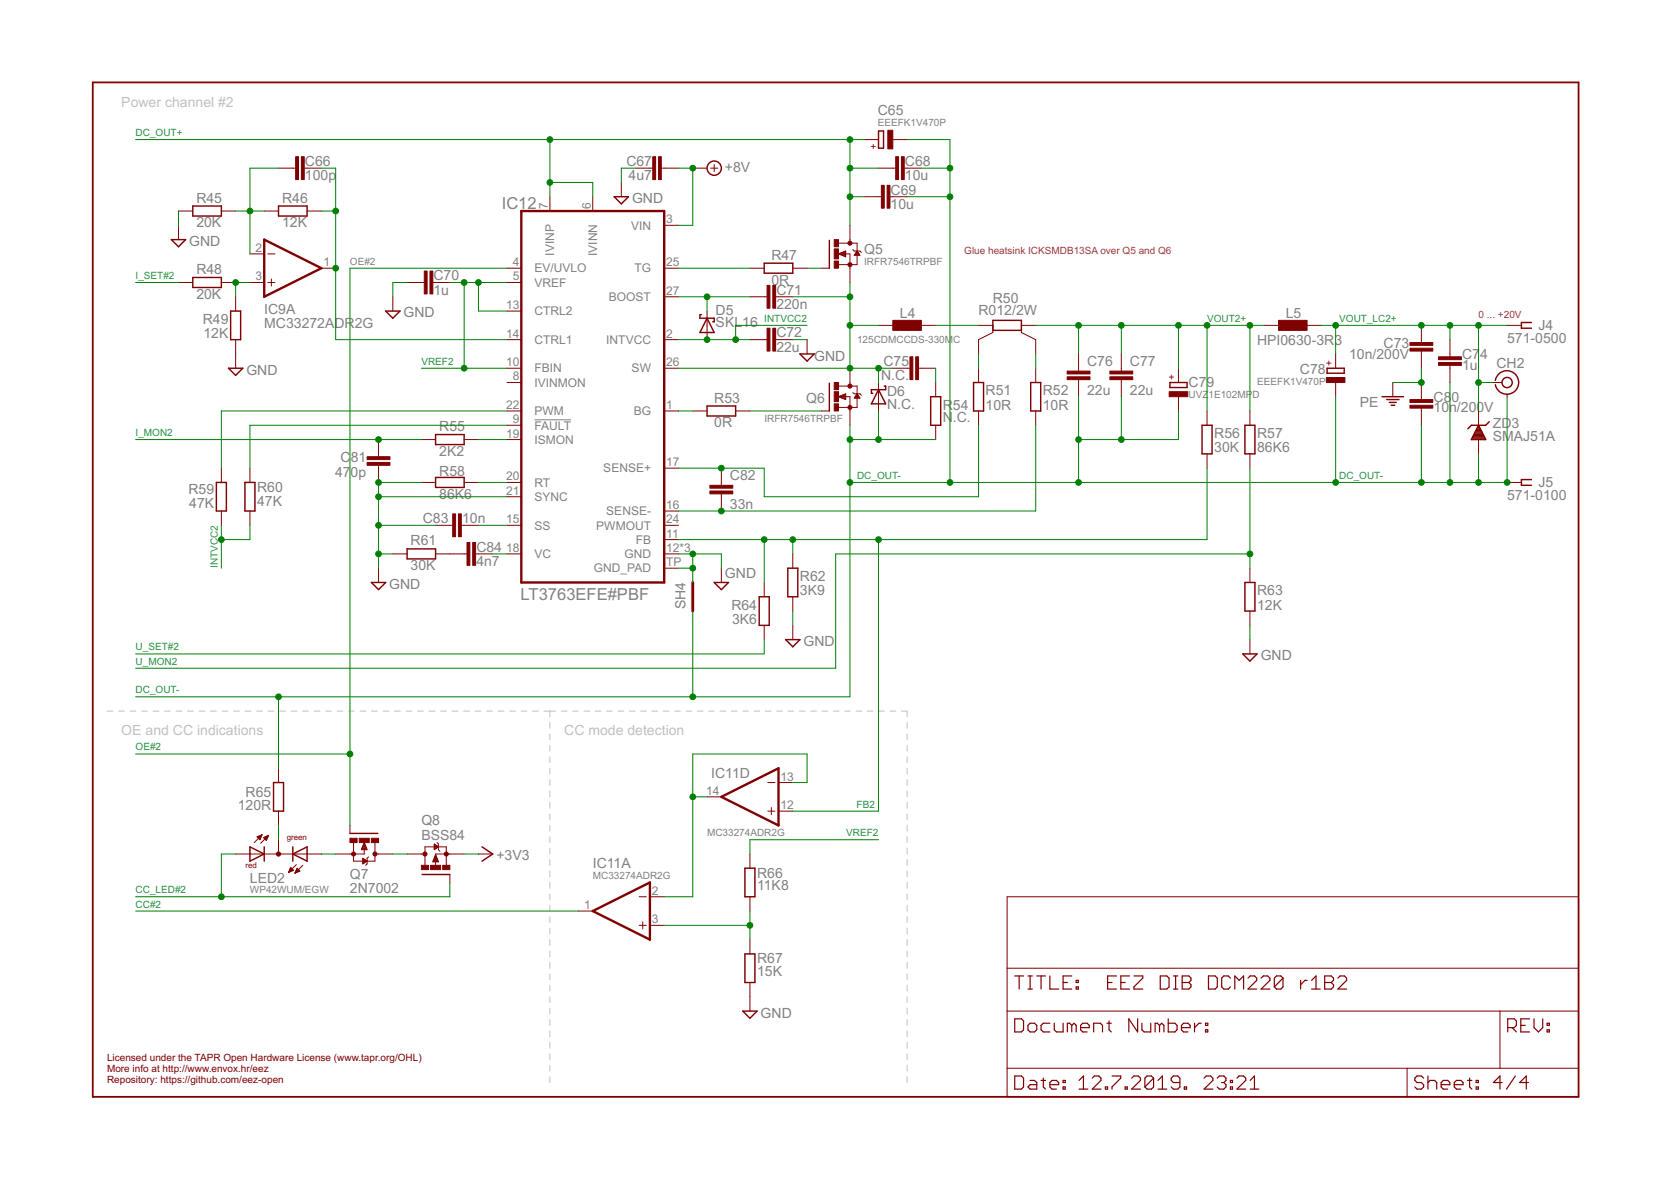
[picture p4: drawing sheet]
<svg xmlns="http://www.w3.org/2000/svg" width="297mm" height="210mm" viewBox="0 0 297 210" stroke-linecap="round" stroke-linejoin="round" font-family="sans-serif">
<g fill="none" stroke="#c0c0c0" stroke-width=".18">
<path d="M19 126.4h1.1M21.1 126.4h1M23.1 126.4h1.1M25.2 126.4h1M27.2 126.4h1.1M29.3 126.4h1M31.3 126.4h1M33.3 126.4h1.1M35.4 126.4h1M37.4 126.4h1.1M39.5 126.4h1M41.5 126.4h1.1"/>
<path d="M43.6 126.4h1M45.6 126.4h1.1M47.6 126.4h1.1M49.7 126.4h1M51.7 126.4h1.1M53.8 126.4h1M55.8 126.4h1.1M57.9 126.4h1M59.9 126.4h1.1M62 126.4h1M64 126.4h1M66 126.4h1.1"/>
<path d="M68.1 126.4h1M70.1 126.4h1.1M72.2 126.4h1M74.2 126.4h1.1M76.3 126.4h1M78.3 126.4h1.1M80.3 126.4h1.1M82.4 126.4h1M84.5 126.4h1M86.5 126.4h1M88.5 126.4h1.1M90.6 126.4h1"/>
<path d="M92.6 126.4h1.1M94.7 126.4h1M96.7 126.4h2.1M97.7 126.4v1M97.7 128.4v1M97.7 130.5v1M97.7 132.5v1M97.7 134.5v1M97.7 136.5v1.1M97.7 138.6v1M99.8 126.4h1M101.8 126.4h1"/>
<path d="M103.8 126.4h1M105.8 126.4h1M107.8 126.4h1M109.9 126.4h1M111.9 126.4h1M113.9 126.4h1M115.9 126.4h1M117.9 126.4h1M119.9 126.4h1M121.9 126.4h1.1M124 126.4h1M126 126.4h1"/>
<path d="M128 126.4h1M130 126.4h1M132 126.4h1M134 126.4h1M136 126.4h1.1M138.1 126.4h1M140.1 126.4h1M142.1 126.4h1M144.1 126.4h1M146.1 126.4h1M148.1 126.4h1.1M150.2 126.4h1"/>
<path d="M152.2 126.4h1M154.2 126.4h1M156.2 126.4h1M158.2 126.4h1M160.2 126.4h1v1M161.2 128.4v1M161.2 130.5v1M161.2 132.5v1M161.2 134.5v1M161.2 136.5v1.1M161.2 138.6v1M97.7 140.6v1"/>
<path d="M97.7 142.6v1.1M97.7 144.7v1M97.7 146.7v1M97.7 148.7v1.1M97.7 150.7v1.1M97.7 152.8v1M97.7 154.8v1.1M97.7 156.8v1.1M97.7 158.9v1M161.2 140.6v1M161.2 142.6v1.1M161.2 144.7v1"/>
<path d="M161.2 146.7v1M161.2 148.7v1.1M161.2 150.7v1.1M161.2 152.8v1M161.2 154.8v1.1M161.2 156.8v1.1M161.2 158.9v1M97.7 160.9v1M97.7 162.9v1.1M97.7 165v1M97.7 167v1M97.7 169v1.1"/>
<path d="M97.7 171.1v1M97.7 173.1v1M97.7 175.1v1M97.7 177.2v1M97.7 179.2v1M161.2 160.9v1M161.2 162.9v1.1M161.2 165v1M161.2 167v1M161.2 169v1.1M161.2 171.1v1M161.2 173.1v1"/>
<path d="M161.2 175.1v1M161.2 177.2v1M161.2 179.2v1M97.7 181.2v1M97.7 183.2v1.1M97.7 185.3v1M97.7 187.3v1M97.7 189.3v1.1M97.7 191.4v1M161.2 181.2v1M161.2 183.2v1.1M161.2 185.3v1"/>
<path d="M161.2 187.3v1M161.2 189.3v1.1M161.2 191.4v1"/>
</g>
<path d="M95 74.6h6.5" fill="none" stroke="#808080" stroke-width=".18"/>
<path d="M16.5 14.6h264.1v180.3h-264.1z" fill="none" stroke="#800000" stroke-width=".32"/>
<g fill="none" stroke="#800000" stroke-width=".18">
<path d="M31.7 37.5h2.6M39.3 37.5h2.6M47 37.5h2.5M49.5 29.9h3.1M54.1 29.9h3M54.6 37.5h2.5M97.7 35v2.5M105.4 35v2.5M110.4 32.4v2.6M113 29.9h3M117.6 29.9h3M123.1 29.9h2.6"/>
<path d="M126.3 29.9h1.3M127 29.3v1.2M153.6 24.8h2.6M153.6 35h3.1M156.2 29.9h3M158.2 35h3M158.7 24.8h2.5M160.7 29.9h3.1M31.7 50.2h2.6M31.7 40v2.6M39.3 50.2h2.6M41.9 52.7v2.6"/>
<path d="M44.4 50.2h2.6M44.4 45.1h2.6M47.6 50.2h1.3M47.6 45.1h1.3M48.2 49.6v1.2M57.1 47.7h2.6M69.8 52.7v2.6M72.4 50.2h3M76.9 50.2h3.1M90.1 47.7h2.6M90.1 55.3h2.6M90.1 50.2h2.6"/>
<path d="M118.1 40h2.5M118.1 47.7h2.5M118.1 52.7h2.5M125.7 55.3v5.1M133.3 47.7h2.5M133.3 52.7h3.1M137.9 52.7h3M140.9 47.7h2.6M146 47.7h1.4M149.1 45.1l1.2-.5v1zM149.1 43.2h3.3v3.8h-3.3M149.1 45.1h1.2"/>
<path d="M149.3 45h1M149.4 45.3h.9M149.6 44.9h.7M149.7 45.4h.6M149.9 44.8h.4M150 45.5h.3M150.2 45.1h.9v5.1M150.2 44.7h.1M150.3 45.6h.1M151.1 40v3.2M151.6 44.4l.2 .2h1.1l.2 .3M151.9 45.3h.9"/>
<path d="M152 45.1h.7M152.1 45h.5M152.2 44.9h.3M152.3 44.8h.2M152.3 44.7h.1M152.4 44.6l.5 .8h-1.1zM156.2 57.8h2.5M163.8 57.8h2.5M173.9 57.8h2.6v1.3l-2.6 1.3v2.5M184.1 57.8h-2.5v1.3l2.5 1.3v2.5M224.7 57.8h2.6M232.3 57.8h2.6"/>
<path d="M252.7 57.8v3.1M267.9 57.8h2.5M41.9 60.4v5M67.3 78.1v3.1M74.9 78.1h2.5M82.5 78.1h2.5M90.1 75.6h2.6M90.1 65.4h2.6M90.1 60.4h2.6M90.1 68h2.6M90.1 78.1h2.6M90.1 73h2.6"/>
<path d="M118.1 65.4h2.5M118.1 60.4h2.5M118.1 73h2.5M123.1 73h2.6M130.8 73h2.5M133.3 60.4h3.1M137.9 60.4h3M143.5 60.4v2.5M146 73h1.4M149.1 70.5l1.2-.5v1zM149.1 68.6h3.3v3.8h-3.3M149.2 70.5h1.1"/>
<path d="M149.2 70.6h1.1M149.5 70.4h.8M149.5 70.7h.8M149.8 70.2h.5M149.8 70.8h.5M150.1 70.1h.2M150.2 71h.1M150.2 70.5h.9v5.1M151.1 65.4v3.2M151.6 69.8l.2 .2h1.1l.2 .3M151.9 70.7h.9M152 70.6h.7"/>
<path d="M152 70.5h.7M152.1 70.4h.5M152.2 70.2h.3M152.3 70.1h.1M152.4 70l.5 .8h-1.1zM156.2 68v5M158.7 65.4h3.1M163.3 65.4h3M166.3 68v2.5M166.3 75.6v2.5M173.9 65.4v2.6M173.9 73v2.6"/>
<path d="M184.1 65.4v2.6M184.1 73v2.6M191.7 62.9v3.1M191.7 67.5v3M199.3 62.9v3.1M199.3 67.5v3M209.5 65.4v2.6M209.5 70.5v2.5M214.6 73v2.6M222.2 73v2.6M237.4 62.9v2.5M237.4 68v2.5"/>
<path d="M247.6 68v2.5M252.7 62.4v3M252.7 68v3M252.7 72.5v3.1M257.7 60.4v3M257.7 64.9v3.1M262.8 73v2.6M262.8 78.1v2.6M265.4 68h1.6M267.9 70.1v.4M39.3 83.2v2.5M39.3 90.8v2.6"/>
<path d="M44.4 83.2v2.5M44.4 90.8v2.6M67.3 82.7v3M69.8 98.4h2.6M74.9 85.7h2.5M77.4 98.4h5.6M77.4 93.4h3.1M82 93.4h3M82.5 85.7h2.5M84.5 98.4h3.1M90.1 98.4h2.6M90.1 88.3h2.6"/>
<path d="M90.1 85.7h2.6M90.1 93.4h2.6M118.1 83.2h2.5M118.1 95.9h2.5M118.1 98.4h2.5M118.1 93.4h2.5M118.1 90.8h2.5M128.2 83.2v3.1M128.2 87.8v3M140.9 98.4v2.6M214.6 80.7v2.5M222.2 80.7v2.5"/>
<path d="M267.9 85.7h2.5M67.3 101v2.5M118.1 101h2.5M128.2 101v2.5M135.8 103.5v2.6M135.8 111.1v2.6M140.9 106.1v2.5M140.9 111.1v2.6M222.2 101v2.5M222.2 108.6v2.5M222.2 113.7v2.5M49.5 136.5v2.6"/>
<path d="M136.5 139.1h1.3M138.4 139.1h2.5M41.9 151.8h15.2M45.7 148.8h.7M45.8 148.9h.6M45.9 148.6h.6M46 149h.3M46.1 149.1h.1M46.2 149.2h.1M46.2 148.5h.3M46.5 148.4h.1M46.6 148.4l-1.4 1.4"/>
<path d="M46.6 148.4l-.9 .3 .5 .5M46.6 148.4l-.4 .8M46.8 148.9h.8M46.8 148.9l.5 .5M47 149h.5M47.1 148.8h.5M47.1 149.1h.4M47.2 149.2h.2M47.3 149.4h.1M47.4 148.6h.3M47.6 148.5h.1M47.7 148.5l-1.4 1.4"/>
<path d="M47.7 148.5l-.9 .4M47.7 148.5l-.4 .9M49.5 144.2v2.5M49.5 149.2v2.6M51.3 155h.1M51.4 154.9h.3M51.4 154.8h.6M51.5 154.7h.6M51.5 154.5h.5M51.6 154.4h.3M51.6 154.3h.2M51.7 154.2l.5 .5-.9 .4z"/>
<path d="M52.5 155.2h.1M52.5 155h.4M52.6 154.9h.5M52.6 154.8h.7M52.7 154.7h.4M52.7 153.7l-1.4 1.4M52.7 154.5h.3M52.8 154.4h.1M52.8 154.3l.5 .5-.9 .4zM53.8 153.8l-1.4 1.4M62.2 146.7v1.4M62.8 149.8v3.3h3.9v-3.3"/>
<path d="M64.3 150.9h.9M64.3 150.8h.9M64.4 150.7h.7M64.4 150.6h.7M64.5 150.4h.5M64.5 153.2h.5M64.5 153.1h.7M64.5 153h.6M64.5 152.8h.5M64.5 152.7h.3M64.5 152.6h.1M64.5 152.5l.8 .6-.8 .4z"/>
<path d="M64.5 153.5h.1M64.5 153.3h.3M64.5 150.3h.5M64.6 150.2h.3M64.6 150.1h.3M64.7 150h.1M64.7 149.8h.1M64.7 150.9v.9h-5M64.7 149.8l.6 1.2h-1.1zM65.5 152.3l-.2 .2v1l-.3 .3M66.7 151.8h3.1M72.4 151.8h3.1"/>
<path d="M77 153.1h.9M77 153h.9M77.1 152.8h.7M77.1 152.7h.7M77.2 152.6h.5M77.2 152.5h.5M77.2 150l.7 .5-.7 .5zM77.2 150.9h.1M77.2 150.8h.3M77.2 150.7h.5M77.2 150.6h.7M77.2 150.4h.7"/>
<path d="M77.2 150.3h.5M77.2 150.2h.3M77.2 150.1h.1M77.3 152.4h.3M77.3 152.3h.3M77.3 152.1h.2M77.4 152h.1M77.4 151.9l.5 1.3h-1zM77.7 149.8l.2 .2v1l.3 .3M79.3 153.8v-3.3h-3.8v3.3M80 155.4v1.4M82.5 151.8h-5.1v2.1"/>
<path d="M85 151.8h2.6M113.6 159.4h1.3M115.5 159.4h2.6M125.7 141.6h2.5M133.3 151.8v2.5M133.3 159.4v2.5M136.5 144.2h1.3M137.1 143.5v1.3M138.4 144.2h2.5M179 159.4h101.6v35.5h-101.6zM102.8 161.9h2.6M113.6 164.5h1.3"/>
<path d="M114.3 163.8v1.3M115.5 164.5h2.6M133.3 167v2.5M133.3 174.6v5.1M179 179.7h101.6M179 172.1h101.6M266.6 179.7v10.2M179 189.9h101.6M250.1 189.9v5"/>
</g>
<g fill="none" stroke="#800000" stroke-width=".21">
<path d="M180.4 173.5h1.5M181.2 173.5v2.3M182.7 173.5h.8M182.7 175.8h.8M183.1 173.5v2.3M184.3 173.5h1.5M185.1 173.5v2.3M186.6 173.5v2.3h1.6M189 174.6h.7M190.5 173.5h-1.5v2.3h1.5M191.3 175.4h.4v.4h-.4zM191.3 174.2h.4v.4h-.4z"/>
<path d="M196.9 174.6h.8M198.5 173.5h-1.6v2.3h1.6M199.2 174.6h.8M200.8 173.5h-1.6v2.3h1.6M201.6 173.5h1.5v.3l-1.5 1.6v.4h1.5M206.2 173.5h1.2l.4 .3v1.6l-.4 .4h-1.2zM208.6 173.5h.8M208.6 175.8h.8M209 173.5v2.3M210.1 173.5h1.2l.4 .3v.4l-.4 .4 .4 .4v.4l-.4 .4h-1.2zM210.1 174.6h1.2M214.8 173.5h1.2l.4 .3v1.6l-.4 .4h-1.2z"/>
<path d="M218.7 173.8l-.4-.3h-.7l-.4 .3v1.6l.4 .4h.7l.4-.4M219.5 175.8v-2.3l.8 .7 .8-.7v2.3M221.8 173.8l.4-.3h.8l.4 .3v.4l-1.6 1.6h1.6M224.2 173.8l.4-.3h.7l.4 .3v.4l-1.5 1.6h1.5M228.1 173.8l-.4-.3h-.8l-.4 .3v1.6M228.1 173.8v1.6l-.4 .4h-.8l-.4-.4M228.1 173.8l-1.6 1.6M231.2 174.2v1.6M232.4 174.2h-.4l-.8 .8M233.2 175.8h1.5M233.2 174.2l.7-.7v2.3M235.5 173.5h1.1l.4 .3v.4l-.4 .4 .4 .4v.4l-.4 .4h-1.1z"/>
<path d="M235.5 174.6h1.1M237.8 173.8l.4-.3h.8l.4 .3v.4l-1.6 1.6h1.6M180.4 181.1h1.2l.3 .4v1.5l-.3 .4h-1.2zM180.4 191.2h1.2l.3 .4v1.6l-.3 .4h-1.2zM182.7 182.2l.4-.3h.8l.4 .3v.8l-.4 .4h-.8l-.4-.4zM183.1 192h.8l.4 .4v1.2h-1.2l-.4-.4 .4-.4h1.2M185.1 192h.7M185.5 191.6v1.6l.3 .4M186.6 192.8h1.6v-.4l-.4-.4h-.8l-.4 .4v.8l.4 .4h.8M186.6 181.9h-1.1l-.4 .3v.8l.4 .4h1.1M187.4 181.9v1.1l.4 .4h1.2v-1.5M189 193.2h.4v.4h-.4z"/>
<path d="M189 192h.4v.4h-.4zM190.5 182.2l-.4-.3h-.4v1.5M190.5 182.2l.4-.3 .4 .3v1.2M190.5 182.2v1.2M191.8 193.6h1.6M191.8 192l.8-.8v2.4M192.1 182.6h1.5v-.4l-.3-.3h-.8l-.4 .3v.8l.4 .4h.8M194.2 191.6l.3-.4h.8l.4 .4v.4l-1.5 1.6h1.5M194.4 183.4v-1.5h1.2l.4 .3v1.2M196.5 193.2h.4v.4h-.4zM196.8 181.9h.7M197.1 181.5v1.5l.4 .4"/>
<path d="M197.7 191.2h1.5v.4l-1.5 1.6v.4M200 193.2h.4v.4h-.4zM201.2 191.6l.4-.4h.7l.4 .4v.4l-1.5 1.6h1.5M202.2 181.1v2.3l-1.5-2.3v2.3M203 181.9v1.1l.4 .4h1.2v-1.5M205.1 191.6v1.6l-.4 .4h-.8l-.4-.4M205.1 191.6l-.4-.4h-.8l-.4 .4v1.6M205.1 191.6l-1.6 1.6M205.8 193.6h1.6M205.8 192l.8-.8v2.4M206.1 182.2l-.4-.3h-.4v1.5M206.1 182.2v1.2"/>
<path d="M206.1 182.2l.4-.3 .4 .3v1.2M207.7 181.1v2.3h1.2l.3-.4v-.8l-.3-.3h-1.2M209.7 192.4h-1.1l-.4-.4v-.4l.4-.4h.8l.3 .4v1.6l-.3 .4h-.8l-.4-.4M210 182.6h1.6v-.4l-.4-.3h-.8l-.4 .3v.8l.4 .4h.8M210.5 193.2h.4v.4h-.4zM212.3 181.9v1.5M213.5 181.9h-.4l-.8 .7M214 191.6l.4-.4h.8l.4 .4v.4l-1.6 1.6h1.6M214.3 183h.4v.4h-.4zM214.3 181.9h.4v.3h-.4zM216.4 191.6l.4-.4h.8l.3 .4v.4l-.3 .4M217.1 192.4h.5"/>
<path d="M217.6 192.4l.3 .4v.4l-.3 .4h-.8l-.4-.4M218.7 193.2h.4v.4h-.4zM218.7 192h.4v.4h-.4zM219.9 191.6l.4-.4h.7l.4 .4v.4l-1.5 1.6h1.5M222.2 193.6h1.6M222.2 192l.8-.8v2.4M253.1 191.6l-.4-.4h-.8l-.4 .4v.4l.4 .4h.8l.4 .4v.4l-.4 .4h-.8l-.4-.4M253.8 192.4l.4-.4h.8l.4 .4v1.2M253.8 191.2v2.4M256.2 192.8h1.5v-.4l-.4-.4h-.7l-.4 .4v.8l.4 .4h.7M258.5 192.8h1.6v-.4l-.4-.4h-.8l-.4 .4v.8l.4 .4h.8M260.9 192h.7"/>
<path d="M261.2 191.6v1.6l.4 .4M262.4 193.2h.4v.4h-.4zM262.4 192h.4v.4h-.4zM267 192.4h-1.5l1.1-1.2v2.4M268 182.6h1.2l.4-.4v-.7l-.4-.4h-1.2v2.3M268.8 182.6l.8 .8M269.4 191.2l-1.6 2.4M270.3 182.2h.8M271.7 192.4h-1.5l1.1-1.2v2.4M271.9 181.1h-1.6v2.3h1.6M272.7 181.1v1.5l.8 .8 .7-.8v-1.5M275 183h.4v.4h-.4z"/>
<path d="M275 181.9h.4v.3h-.4z"/>
</g>
<g fill="none" stroke="#800000" stroke-width=".42">
<path d="M92.7 37.5h25.4v66h-25.4zM47 42.6l10.1 5.1-10.1 5zM128.2 141.6l10.2-5.1v10.2zM105.4 161.9l10.1-5.1v10.2z"/>
<circle cx="49.5" cy="151.8" r=".25"/>
</g>
<g fill="none" stroke="#800000" stroke-width=".25">
<path d="M34.3 36.6h5v1.8h-5zM49.5 36.6h5.1v1.8h-5.1zM109.2 35h2.5l-1.3 1.2zM156.2 23.3h.9v3h-.9zM30.5 42.6h2.5l-1.3 1.3zM34.3 49.3h5v1.8h-5zM41 55.3h1.8v5.1h-1.8zM68.6 55.3h2.5l-1.3 1.3zM124.7 55.9h-.3v.7h2.6v.6h-.3M125.7 56.6l1.3 2.5h-2.6zM135.8 46.8h5.1v1.8h-5.1zM147.4 42.7v5"/>
<path d="M176.5 56.9h5.1v1.8h-5.1zM272.2 57.3h-1.8v1h1.8M40.6 65.4h2.6l-1.3 1.3zM77.4 77.2h5.1v1.8h-5.1zM125.7 72.2h5.1v1.7h-5.1zM142.2 62.9h2.5l-1.2 1.3zM147.4 68.1v4.9M156.2 69.3l1.2 2.5h-2.5zM157.2 68.6h.2v.7h-2.5v.6h.3M165.4 70.5h1.8v5.1h-1.8zM173.1 68h1.7v5h-1.7zM183.2 68h1.8v5h-1.8z"/>
<path d="M208 68h3v.9h-3zM213.7 75.6h1.8v5.1h-1.8zM221.3 75.6h1.8v5.1h-1.8zM235.9 65.4h3.1v.9h-3.1zM245.7 70.5h3.8M246.5 71h2.2M247 71.5h1.2M247.3 72h.6M261.6 78.1h2.5M261.7 77.9h2.2M261.8 77.6h2M261.9 77.4h1.8"/>
<path d="M262 77.2h1.6M262.1 77h1.4M262.3 76.8h1.1M262.4 76.5h.9M262.5 76.3h.7M262.6 76.1h.5M262.7 75.9h.3M262.8 75.6h.1M262.8 75.6l1.3 2.5h-2.5zM264.7 75l-.6 .6h-2.5l-.7 .6M265.8 67.6a2.1 2.1 0 0 1 3.2-1.4 2.1 2.1 0 0 1 0 3.5 2.1 2.1 0 0 1-3.2-1.3M38.5 85.7h1.7v5.1h-1.7z"/>
<path d="M43.5 85.7h1.8v5.1h-1.8zM72.4 97.6h5v1.7h-5zM77.4 84.9h5.1v1.7h-5.1zM272.2 85.2h-1.8v1.1h1.8M66 103.5h2.6l-1.3 1.3zM127 103.5h2.5l-1.3 1.3zM135 106.1h1.7v5h-1.7zM139.7 113.7h2.5l-1.3 1.3zM140 101h1.8v5.1h-1.8zM220.9 116.2h2.6l-1.3 1.3zM221.3 103.5h1.8v5.1h-1.8zM48.6 139.1h1.8v5.1h-1.8z"/>
<path d="M44.4 150.5l2.6 1.3-2.6 1.3zM47 150.5v2.6M52 151.8l2.6-1.3v2.6zM52 150.5v2.6M62.2 148.1h5M75 155.4h5M85.7 150.5l1.9 1.3-1.9 1.3M132.4 154.3h1.8v5.1h-1.8zM132 179.7h2.6l-1.3 1.3zM132.4 169.5h1.8v5.1h-1.8z"/>
<circle cx="127" cy="29.9" r="1.27"/>
<circle cx="267.9" cy="68" r=".91"/>
</g>
<g fill="#800000" stroke="#800000" stroke-width=".18">
<path d="M81.5 91.3h.5v4.1h-.5z"/>
<path d="M80.5 91.3h.5v4.1h-.5z"/>
<path d="M84 96.4h.5v4.1h-.5z"/>
<path d="M83 96.4h.5v4.1h-.5z"/>
<path d="M116 27.9h.5v4h-.5z"/>
<path d="M117.1 27.9h.5v4h-.5z"/>
<path d="M75.4 48.2h.5v4h-.5z"/>
<path d="M76.4 48.2h.5v4h-.5z"/>
<path d="M148.3 46.4h.8v1.3h-.8z"/>
<path d="M148.3 42.6h.8v1.3h-.8z"/>
<path d="M148.3 44.2h.8v1.8h-.8z"/>
<path d="M148.3 71.8h.8v1.2h-.8z"/>
<path d="M148.3 68h.8v1.3h-.8z"/>
<path d="M148.3 69.6h.8v1.8h-.8z"/>
<path d="M126.2 87.3h4.1v.5h-4.1z"/>
<path d="M126.2 86.3h4.1v.5h-4.1z"/>
<path d="M162.8 63.4h.5v4.1h-.5z"/>
<path d="M161.8 63.4h.5v4.1h-.5z"/>
<path d="M137.4 50.7h.5v4.1h-.5z"/>
<path d="M136.4 50.7h.5v4.1h-.5z"/>
<path d="M157.8 23.2h.9v3.3h-.9z"/>
<path d="M157.7 32.9h.5v4.1h-.5z"/>
<path d="M156.7 32.9h.5v4.1h-.5z"/>
<path d="M160.2 27.9h.5v4h-.5z"/>
<path d="M159.2 27.9h.5v4h-.5z"/>
<path d="M65.3 81.2h4v.5h-4z"/>
<path d="M65.3 82.2h4v.5h-4z"/>
<path d="M74.9 153.8h1.3v.8h-1.3z"/>
<path d="M78.7 153.8h1.3v.8h-1.3z"/>
<path d="M76.5 153.8h1.8v.8h-1.8z"/>
<path d="M189.7 67h4.1v.5h-4.1z"/>
<path d="M189.7 66h4.1v.5h-4.1z"/>
<path d="M197.3 67h4.1v.5h-4.1z"/>
<path d="M197.3 66h4.1v.5h-4.1z"/>
<path d="M62.2 149h1.3v.8h-1.3z"/>
<path d="M66 149h1.3v.8h-1.3z"/>
<path d="M63.9 149h1.7v.8h-1.7z"/>
<path d="M137.4 58.3h.5v4.1h-.5z"/>
<path d="M136.4 58.3h.5v4.1h-.5z"/>
<path d="M250.6 60.9h4.1v.5h-4.1z"/>
<path d="M250.6 61.9h4.1v.5h-4.1z"/>
<path d="M250.6 72h4.1v.5h-4.1z"/>
<path d="M250.6 71h4.1v.5h-4.1z"/>
<path d="M158.7 56.9h5.1v1.8h-5.1z"/>
<path d="M52.6 27.9h.5v4h-.5z"/>
<path d="M53.6 27.9h.5v4h-.5z"/>
<path d="M207.8 69.6h3.3v.9h-3.3z"/>
<path d="M227.3 56.9h5v1.8h-5z"/>
<path d="M235.8 67.1h3.3v.9h-3.3z"/>
<path d="M255.7 64.4h4.1v.5h-4.1z"/>
<path d="M255.7 63.4h4.1v.5h-4.1z"/>
</g>
<g fill="#800000" stroke="#800000" stroke-width=".18">
<circle cx="151.1" cy="43.2" r=".36"/>
<circle cx="151.1" cy="47" r=".36"/>
<circle cx="151.1" cy="68.6" r=".36"/>
<circle cx="151.1" cy="72.4" r=".36"/>
<circle cx="79.3" cy="151.8" r=".36"/>
<circle cx="75.5" cy="151.8" r=".36"/>
<circle cx="66.7" cy="151.8" r=".36"/>
<circle cx="62.8" cy="151.8" r=".36"/>
</g>
<path d="M123.1 103.5v5.1" fill="none" stroke="#800000" stroke-width=".51"/>
<g fill="none" stroke="#008000" stroke-width=".18">
<path d="M24.1 24.8h129.5M31.7 37.5v2.5M41.9 37.5h5.1M49.5 29.9h-5.1v15.2M57.1 29.9h2.6v30.5h30.4M57.1 37.5h2.6M97.7 24.8v10.2M97.7 32.4h7.7v2.6M113 29.9h-2.6v2.5M120.6 29.9h2.5v10.1h-2.5M151.1 24.8v15.2M151.1 29.9h5.1"/>
<path d="M151.1 35h2.5M161.2 24.8h7.7v60.9M161.2 35h7.7M163.8 29.9h5.1M24.1 50.2h7.6M44.4 50.2h-2.5v2.5M72.4 50.2h-2.6v2.5M80 50.2h10.1M82.5 50.2v15.2M85 50.2v5.1h5.1M90.1 47.7h-27.9v99M120.6 47.7h12.7"/>
<path d="M120.6 52.7h12.7M125.7 52.7v2.6M140.9 52.7h10.2M143.5 57.8h-12.7v2.6M143.5 47.7h2.5M151.1 50.2v15.2M151.1 57.8h5.1M166.3 57.8h7.6M184.1 57.8h40.6M191.7 57.8v5.1M199.3 57.8v5.1M209.5 57.8v7.6"/>
<path d="M214.6 57.8v15.2M222.2 57.8v15.2M234.9 57.8h33M237.4 57.8v5.1M257.7 57.8v2.6M262.8 57.8v15.2M24.1 78.1h50.8M74.9 65.4h15.2M85 78.1h5.1M90.1 73h-50.8v10.2M90.1 75.6h-45.7v7.6M120.6 60.4h12.7"/>
<path d="M120.6 73h2.5M120.6 65.4h38.1M133.3 73h12.7M140.9 60.4h2.6M151.1 75.6v48.2h-127M151.1 78.1h15.2M156.2 65.4v2.6M156.2 73v5.1M166.3 65.4v2.6M173.9 75.6v12.7h-38.1v-5.1h-15.2M173.9 62.9v2.5M184.1 75.6v15.2h-63.5"/>
<path d="M184.1 62.9v2.5M191.7 70.5v15.2M199.3 70.5v7.6M209.5 73v5.1h-17.8M237.4 70.5v15.2M252.7 65.4v2.6h-5.1M252.7 75.6v10.1M257.7 68v17.7M262.8 68h2.6M267.9 70.5v15.2h-116.8M39.3 93.4v7.6M44.4 93.4v2.5h-5.1"/>
<path d="M67.3 93.4h10.1M67.3 98.4h2.5M67.3 88.3h22.8M74.9 85.7h-7.6v15.3M85 85.7h5.1M85 93.4h5.1M87.6 98.4h2.5M120.6 98.4h7.6v2.6M123.1 98.4v5.1M135.8 95.9v7.6M140.9 95.9v2.5M156.2 95.9v48.3h-15.3"/>
<path d="M214.6 83.2v12.7h-94M222.2 98.4h-73.7v20.4h-124.4M222.2 83.2v17.8M262.8 80.7v5M120.6 101h2.5M123.1 108.6v15.2M135.8 113.7v2.5h-111.7M140.9 108.6v2.5M222.2 111.1v2.6M24.1 134h38.1M49.5 123.8v12.7M140.9 139.1h2.6v-5.1h-20.4v25.4h-5"/>
<path d="M41.9 151.8h-2.6v7.6M49.5 146.7v2.5M57.1 151.8h2.6M69.8 151.8h2.6M80 156.8v2.6h-55.9M82.5 151.8h2.5M123.1 141.6h2.6M156.2 149.2h-22.9v2.6M24.1 161.9h78.7M118.1 164.5h15.2M133.3 161.9v5.1"/>
</g>
<g fill="#008000" stroke="#008000" stroke-width=".18">
<circle cx="97.7" cy="24.8" r=".51"/>
<circle cx="151.1" cy="24.8" r=".51"/>
<circle cx="151.1" cy="29.9" r=".51"/>
<circle cx="151.1" cy="35" r=".51"/>
<circle cx="97.7" cy="32.4" r=".51"/>
<circle cx="67.3" cy="93.4" r=".51"/>
<circle cx="67.3" cy="98.4" r=".51"/>
<circle cx="67.3" cy="85.7" r=".51"/>
<circle cx="67.3" cy="88.3" r=".51"/>
<circle cx="123.1" cy="98.4" r=".51"/>
<circle cx="123.1" cy="101" r=".51"/>
<circle cx="125.7" cy="60.4" r=".51"/>
<circle cx="130.8" cy="60.4" r=".51"/>
<circle cx="39.3" cy="95.9" r=".51"/>
<circle cx="128.2" cy="83.2" r=".51"/>
<circle cx="128.2" cy="90.8" r=".51"/>
<circle cx="151.1" cy="65.4" r=".51"/>
<circle cx="151.1" cy="57.8" r=".51"/>
<circle cx="151.1" cy="52.7" r=".51"/>
<circle cx="156.2" cy="65.4" r=".51"/>
<circle cx="125.7" cy="52.7" r=".51"/>
<circle cx="214.6" cy="57.8" r=".51"/>
<circle cx="222.2" cy="57.8" r=".51"/>
<circle cx="191.7" cy="57.8" r=".51"/>
<circle cx="199.3" cy="57.8" r=".51"/>
<circle cx="209.5" cy="57.8" r=".51"/>
<circle cx="140.9" cy="95.9" r=".51"/>
<circle cx="135.8" cy="95.9" r=".51"/>
<circle cx="156.2" cy="95.9" r=".51"/>
<circle cx="168.9" cy="29.9" r=".51"/>
<circle cx="191.7" cy="85.7" r=".51"/>
<circle cx="151.1" cy="78.1" r=".51"/>
<circle cx="156.2" cy="78.1" r=".51"/>
<circle cx="151.1" cy="85.7" r=".51"/>
<circle cx="168.9" cy="35" r=".51"/>
<circle cx="168.9" cy="85.7" r=".51"/>
<circle cx="191.7" cy="78.1" r=".51"/>
<circle cx="252.7" cy="85.7" r=".51"/>
<circle cx="123.1" cy="123.8" r=".51"/>
<circle cx="199.3" cy="78.1" r=".51"/>
<circle cx="237.4" cy="85.7" r=".51"/>
<circle cx="49.5" cy="123.8" r=".51"/>
<circle cx="257.7" cy="85.7" r=".51"/>
<circle cx="267.9" cy="85.7" r=".51"/>
<circle cx="262.8" cy="85.7" r=".51"/>
<circle cx="123.1" cy="141.6" r=".51"/>
<circle cx="133.3" cy="164.5" r=".51"/>
<circle cx="59.7" cy="47.7" r=".51"/>
<circle cx="59.7" cy="37.5" r=".51"/>
<circle cx="44.4" cy="37.5" r=".51"/>
<circle cx="252.7" cy="68" r=".51"/>
<circle cx="62.2" cy="134" r=".51"/>
<circle cx="85" cy="50.2" r=".51"/>
<circle cx="82.5" cy="50.2" r=".51"/>
<circle cx="82.5" cy="65.4" r=".51"/>
<circle cx="67.3" cy="78.1" r=".51"/>
<circle cx="222.2" cy="98.4" r=".51"/>
<circle cx="41.9" cy="50.2" r=".51"/>
<circle cx="123.1" cy="29.9" r=".51"/>
<circle cx="39.3" cy="159.4" r=".51"/>
<circle cx="262.8" cy="57.8" r=".51"/>
<circle cx="252.7" cy="57.8" r=".51"/>
<circle cx="237.4" cy="57.8" r=".51"/>
<circle cx="257.7" cy="57.8" r=".51"/>
<circle cx="262.8" cy="68" r=".51"/>
</g>
<g font-size="2.9" fill="#808080">
<text x="89.2" y="37.1">IC12</text>
<text x="92.5" y="106.7">LT3763EFE#PBF</text>
</g>
<g font-size="2.5" fill="#c0c0c0">
<text x="21.6" y="19">Power channel #2</text>
<text x="21.6" y="130.7">OE and CC indications</text>
<text x="100.3" y="130.7">CC mode detection</text>
</g>
<g font-size="2.5" fill="#808080">
<text x="156" y="20.5">C65</text>
<text x="54.2" y="29.5">C66</text>
<text x="111.3" y="29.5">C67</text>
<text x="160.9" y="29.5">C68</text>
<text x="54.2" y="32">100p</text>
<text x="111.7" y="32">4u7</text>
<text x="128.9" y="30.5">+8V</text>
<text x="158.3" y="34.6">C69</text>
<text x="160.9" y="32">10u</text>
<text x="34.9" y="40.4">20K</text>
<text x="34.9" y="36">R45</text>
<text x="50.1" y="40.4">12K</text>
<text x="50.1" y="36">R46</text>
<text x="112.4" y="36.1">GND</text>
<text x="158.3" y="37.1">10u</text>
<text x="33.6" y="43.7">GND</text>
<text x="137.1" y="46.2">R47</text>
<text x="153.6" y="45.1">Q5</text>
<text x="34.9" y="53.1">20K</text>
<text x="34.9" y="48.7">R48</text>
<text x="77.1" y="52.4">1u</text>
<text x="77.1" y="49.8">C70</text>
<text x="137.1" y="50.6">0R</text>
<text x="138" y="52.4">C71</text>
<text x="176.5" y="53.8">R50</text>
<text x="36" y="57.6">R49</text>
<text x="47" y="58.3">MC33272ADR2G</text>
<text x="47" y="55.8">IC9A</text>
<text x="71.7" y="56.4">GND</text>
<text x="127.2" y="58.1">SKL16</text>
<text x="127.2" y="55.9">D5</text>
<text x="138" y="54.9">220n</text>
<text x="138" y="60">C72</text>
<text x="160" y="56.6">L4</text>
<text x="173.9" y="56">R012/2W</text>
<text x="228.5" y="56.4">L5</text>
<text x="273.5" y="58.6">J4</text>
<text x="36.2" y="60.1">12K</text>
<text x="138" y="62.5">22u</text>
<text x="144.7" y="64.2">GND</text>
<text x="157.1" y="65.1">C75</text>
<text x="193.2" y="65.1">C76</text>
<text x="200.9" y="65.1">C77</text>
<text x="223.5" y="61.4">HPI0630-3R3</text>
<text x="239.8" y="63.8">10n/200V</text>
<text x="245.9" y="61.9">C73</text>
<text x="259.9" y="65.7">1u</text>
<text x="259.9" y="63.8">C7</text>
<text x="263.1" y="63.8">4</text>
<text x="266" y="65.4">CH2</text>
<text x="267.9" y="61">571-0500</text>
<text x="43.8" y="66.6">GND</text>
<text x="127" y="71.6">R53</text>
<text x="143.3" y="71.7">Q6</text>
<text x="156.6" y="67.6">N.C.</text>
<text x="157.7" y="70.4">D6</text>
<text x="175.2" y="70.3">R51</text>
<text x="185.4" y="70.3">R52</text>
<text x="193.2" y="70.1">22u</text>
<text x="200.9" y="70.1">22u</text>
<text x="211.3" y="68.8">C79</text>
<text x="231.1" y="66.4">C78</text>
<text x="254.8" y="71.4">C8</text>
<text x="258" y="71.4">0</text>
<text x="78.1" y="76.6">R55</text>
<text x="127" y="76">0R</text>
<text x="157.7" y="72.7">N.C.</text>
<text x="167.6" y="75.1">N</text>
<text x="167.6" y="72.8">R</text>
<text x="169.4" y="75.1">.C.</text>
<text x="169.4" y="72.8">54</text>
<text x="175.2" y="72.8">10R</text>
<text x="185.4" y="72.8">10R</text>
<text x="215.8" y="77.9">R56</text>
<text x="223.5" y="77.9">R57</text>
<text x="241.7" y="72.4">PE</text>
<text x="254.8" y="73.3">10n/200V</text>
<text x="265.4" y="76.1">ZD3</text>
<text x="60.5" y="82.2">C</text>
<text x="62.4" y="82.2">81</text>
<text x="78.1" y="81.1">2K2</text>
<text x="215.8" y="80.4">30K</text>
<text x="223.5" y="80.4">86K6</text>
<text x="265.4" y="78.4">SMAJ51A</text>
<text x="33.5" y="87.8">R59</text>
<text x="45.7" y="89.9">47K</text>
<text x="45.7" y="87.4">R60</text>
<text x="59.6" y="84.7">47</text>
<text x="62.3" y="84.7">0p</text>
<text x="78.1" y="88.7">86K6</text>
<text x="78.1" y="84.6">R58</text>
<text x="129.8" y="85.4">C82</text>
<text x="267.9" y="88.9">571-0100</text>
<text x="273.5" y="86.5">J5</text>
<text x="33.6" y="90.3">47K</text>
<text x="75.2" y="93">C83</text>
<text x="82.1" y="93">10n</text>
<text x="129.8" y="90.5">33n</text>
<text x="73" y="101.4">30K</text>
<text x="73" y="97">R61</text>
<text x="84.7" y="100.6">4n7</text>
<text x="84.7" y="98.1">C84</text>
<text x="69.2" y="104.7">GND</text>
<text x="128.9" y="102.8">GND</text>
<text x="142.2" y="105.8">3K9</text>
<text x="142.2" y="103.3">R62</text>
<text x="223.5" y="105.8">R63</text>
<text x="121.9" y="108.3" transform="rotate(-90 121.9 108.3)">SH4</text>
<text x="130" y="108.4">R64</text>
<text x="130.1" y="110.9">3K6</text>
<text x="223.5" y="108.4">12K</text>
<text x="142.8" y="114.8">GND</text>
<text x="224.1" y="117.4">GND</text>
<text x="42.3" y="143.9">120R</text>
<text x="43.7" y="141.7">R65</text>
<text x="126.4" y="138.3">IC11D</text>
<text x="74.9" y="149.2">BSS84</text>
<text x="74.9" y="146.7">Q8</text>
<text x="88.2" y="152.9">+3V3</text>
<text x="105.4" y="154.3">IC11A</text>
<text x="134.6" y="156">R66</text>
<text x="44.4" y="156.9">LED2</text>
<text x="62.2" y="158.8">2N7002</text>
<text x="62.2" y="156.2">Q7</text>
<text x="134.6" y="158.3">11K8</text>
<text x="134.6" y="173.5">15K</text>
<text x="134.6" y="171.2">R67</text>
<text x="135.2" y="180.9">GND</text>
</g>
<g font-size="2.1" fill="#808080">
<text x="97.4" y="37.1" transform="rotate(-90 97.4 37.1)">7</text>
<text x="105" y="37.1" transform="rotate(-90 105 37.1)">6</text>
<text x="112.2" y="40.8">VIN</text>
<text x="118.4" y="39.7">3</text>
<text x="45.4" y="44.8">2</text>
<text x="57.5" y="47.3">1</text>
<text x="91.1" y="47.3">4</text>
<text x="98.5" y="45.4" transform="rotate(-90 98.5 45.4)">IVINP</text>
<text x="106.1" y="45.5" transform="rotate(-90 106.1 45.5)">IVINN</text>
<text x="118.4" y="47.3">25</text>
<text x="45.4" y="49.8">3</text>
<text x="91.1" y="49.8">5</text>
<text x="95" y="48.4">EV/UVLO</text>
<text x="95" y="51">VREF</text>
<text x="108.2" y="53.5">BOOST</text>
<text x="112.8" y="48.4">TG</text>
<text x="118.4" y="52.4">27</text>
<text x="89.9" y="54.9">13</text>
<text x="95" y="56">CTRL2</text>
<text x="89.9" y="60">14</text>
<text x="89.9" y="65.1">10</text>
<text x="95" y="61.1">CTRL1</text>
<text x="107.8" y="61.1">INTVCC</text>
<text x="118.4" y="65.1">26</text>
<text x="118.4" y="60">2</text>
<text x="91.1" y="67.6">8</text>
<text x="95" y="66.2">FBIN</text>
<text x="95" y="68.7">IVINMON</text>
<text x="112.3" y="66.2">SW</text>
<text x="89.9" y="77.8">19</text>
<text x="89.9" y="72.7">22</text>
<text x="91.1" y="75.2">9</text>
<text x="95" y="76.4">FAULT</text>
<text x="95" y="73.8">PWM</text>
<text x="112.6" y="73.8">BG</text>
<text x="118.4" y="72.7">1</text>
<text x="95" y="78.9">ISMON</text>
<text x="107.2" y="84">SENSE+</text>
<text x="118.4" y="82.9">17</text>
<text x="89.9" y="87.9">21</text>
<text x="89.9" y="85.4">20</text>
<text x="95" y="89.1">SYNC</text>
<text x="95" y="86.5">RT</text>
<text x="89.9" y="93">15</text>
<text x="95" y="94.1">SS</text>
<text x="106" y="94.1">PWMOUT</text>
<text x="107.8" y="91.6">SENSE-</text>
<text x="118.4" y="95.6">11</text>
<text x="118.4" y="93">24</text>
<text x="118.4" y="90.5">16</text>
<text x="89.9" y="98.1">18</text>
<text x="95" y="99.2">VC</text>
<text x="105.6" y="101.8">GND_PAD</text>
<text x="111" y="99.2">GND</text>
<text x="113" y="96.7">FB</text>
<text x="118.4" y="98.1">12*3</text>
<text x="118.4" y="100.6">TP</text>
<text x="125.5" y="141.3">14</text>
<text x="138.7" y="138.7">13</text>
<text x="138.7" y="143.8">12</text>
<text x="103.8" y="161.6">1</text>
<text x="115.9" y="159">2</text>
<text x="115.9" y="164.1">3</text>
</g>
<g font-size="1.8" fill="#808080">
<text x="156" y="22.4">EEEFK1V470P</text>
<text x="62.2" y="47">OE#2</text>
<text x="153.6" y="47">IRFR7546TRPBF</text>
<text x="152.4" y="61">125CDMCCDS-330MC</text>
<text x="211.3" y="70.7">UVZ</text>
<text x="214.8" y="70.7">1E102MP</text>
<text x="222.6" y="70.7">D</text>
<text x="223.5" y="68.5">EEEFK1V470P</text>
<text x="135.9" y="75">IRFR7546TRPBF</text>
<text x="125.7" y="148.6">MC33274ADR2G</text>
<text x="44.4" y="158.8">WP42WUM/EGW</text>
<text x="105.4" y="156.2">MC33274ADR2G</text>
</g>
<g font-size="1.8" fill="#008080">
<text x="24.1" y="24.2">DC_OUT+</text>
<text x="24.1" y="49.6">I_SET#2</text>
<text x="135.9" y="57.2">INTVCC2</text>
<text x="214.6" y="57.2">VOUT2+</text>
<text x="238.1" y="57.2">VOUT_LC2+</text>
<text x="74.9" y="64.8">VREF2</text>
<text x="24.1" y="77.5">I_MON2</text>
<text x="152.4" y="85.1">DC_OUT-</text>
<text x="238.1" y="85.1">DC_OUT-</text>
<text x="38.7" y="101" transform="rotate(-90 38.7 101)">INTVCC2</text>
<text x="24.1" y="115.6">U_SET#2</text>
<text x="24.1" y="118.1">U_MON2</text>
<text x="24.1" y="123.2">DC_OUT-</text>
<text x="24.1" y="133.4">OE#2</text>
<text x="152.3" y="143.5">FB2</text>
<text x="150.4" y="148.6">VREF2</text>
<text x="24.1" y="161.3">CC#2</text>
<text x="24.1" y="158.8">CC_LED#2</text>
</g>
<g font-size="1.8" fill="#800000">
<text x="154.7" y="26.7">+</text>
<text x="236.8" y="65" transform="rotate(-90 236.8 65)">+</text>
<text x="208.9" y="67.6" transform="rotate(-90 208.9 67.6)">+</text>
<text x="19" y="188.6">Licensed under the TAPR Open Hardware License (www.tapr.org/OHL)</text>
<text x="19" y="190.5">More info at http://www.envox.hr/eez</text>
<text x="19" y="192.4">Repository: https://github.com/eez-open</text>
</g>
<g font-size="1.8" fill="#800080">
<text x="171.4" y="45.1">Glue heatsink ICKSMDB13SA over Q5 and Q6</text>
<text x="262.8" y="56.6">0 ... +20V</text>
</g>
<g font-size="1.4" fill="#800000">
<text x="51" y="149.2">green</text>
<text x="43.6" y="154.3">red</text>
</g>
</svg>
